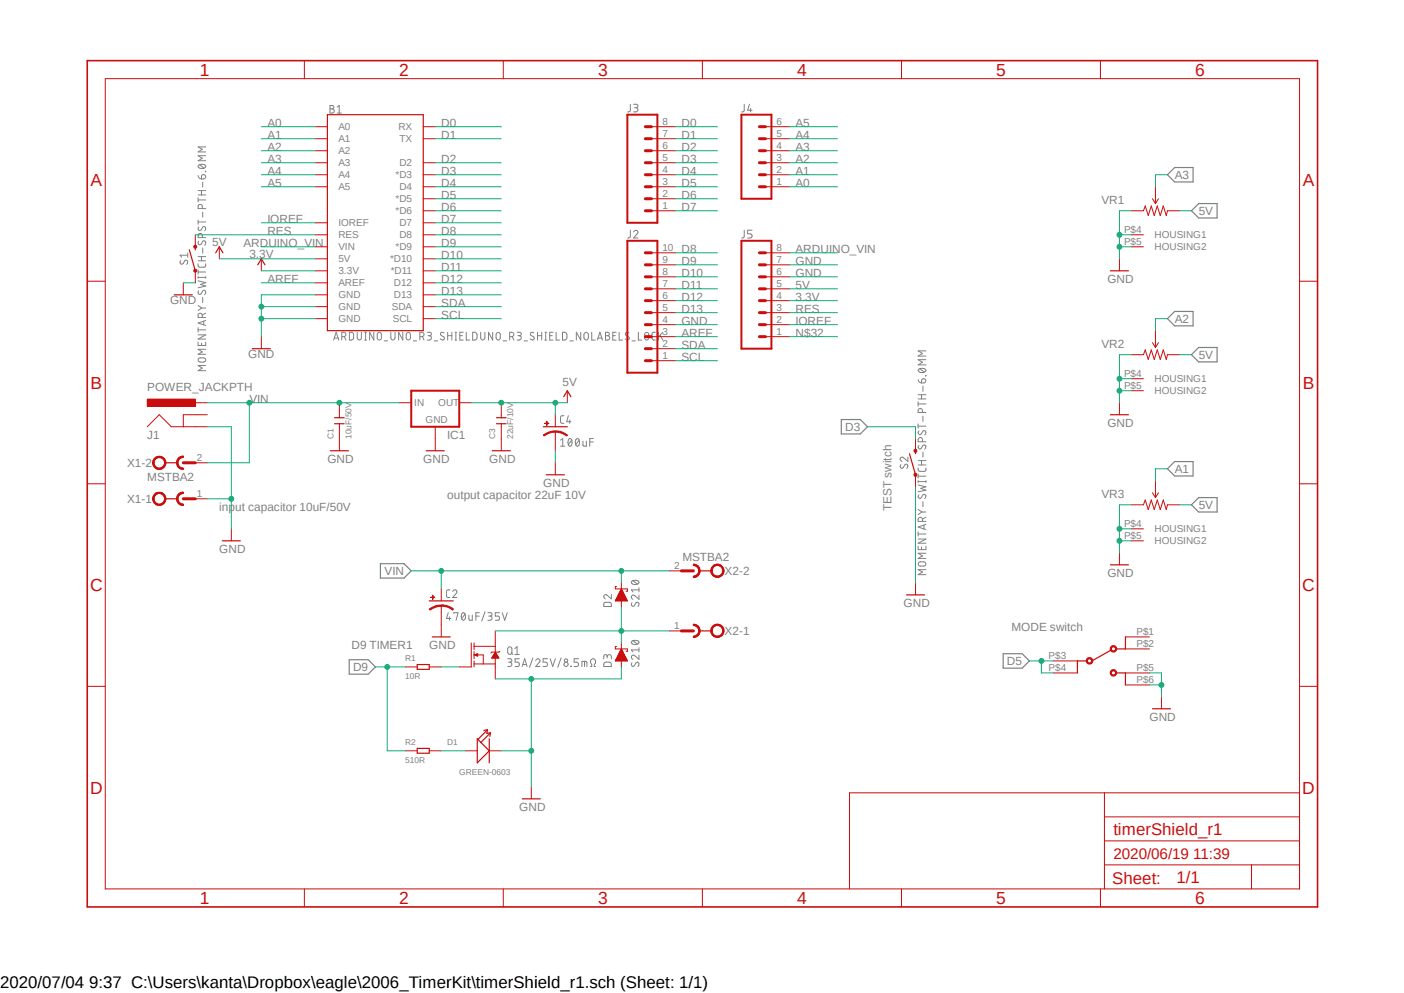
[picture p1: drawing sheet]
<svg xmlns="http://www.w3.org/2000/svg" width="297mm" height="210mm" viewBox="0 0 297 210" stroke-linecap="round" stroke-linejoin="round" font-family="sans-serif">
<path d="M17.9 12.5l261.2 179.9M279.1 12.5l-261.2 179.9" fill="none" stroke="#fff" stroke-width=".21"/>
<g fill="none" stroke="#808080" stroke-width=".21">
<path d="M41.9 37.1a.72 .72 0 0 0 .7 .7M42 35l.7-.2a.58 .58 0 0 1 .8 .6l-.8 .2a.58 .58 0 0 1-.7-.6zM42.2 34.8l.9 .8M42.8 37a.48 .48 0 0 1 .7 .2 .48 .48 0 0 1-.4 .6h-.5zM42.9 38.5v1.1M43.4 36.2l.1 .1zM43.5 32.9h-1.6l.9 .6-.9 .5h1.6M43.5 31.1h-1.6l.9 .5-.9 .5h1.6M69.8 22.3l.8 .2v.4l-.3 .1a.45 .45 0 0 1 .4 .4 .45 .45 0 0 1-.2 .5h-.7zM69.8 23h.5M71.3 23.9h.9M71.3 22.6l.5-.3v1.6"/>
<path d="M133.3 22.1v1.4l-.5 .2M134 22.1l.9 .1v.4l-.7 .2M134.5 22.8a.45 .45 0 0 1 .4 .3 .45 .45 0 0 1-.2 .5l-.7 .1M157.4 22.1v1.4l-.5 .2M158.5 22.1l-.3 1.2h.9M158.8 22.9v.8M38.2 55.1l-.1 .2a.4 .4 0 0 0 .1 .5 .4 .4 0 0 0 .6-.1l.2-.5a.37 .37 0 0 1 .4-.2 .37 .37 0 0 1 .3 .4l-.2 .5M39.7 54h-1.6l.3 .4M39.7 53.5v.9M41.9 55.8l.1 .5 .2 .2h1.1l.2-.7M41.9 41.8v.9M41.9 46.5v.9"/>
<path d="M41.9 57.1v.9M41.9 58.5v.3M41.9 59.4l1.6 .4-1.1 .4 1.1 .3-1.6 .4M41.9 58.7h1.6M41.9 57.5h1.6M41.9 55.2h1.6M41.9 54.3h1.6M41.9 46.9h1.6M41.9 42.3h1.6M41.9 41.2h1.6M41.9 40.3h1.6M42 51l-.1 .2a.39 .39 0 0 0 .2 .5 .39 .39 0 0 0 .5-.1l.2-.5a.37 .37 0 0 1 .5-.2 .37 .37 0 0 1 .2 .4l-.2 .6"/>
<path d="M42 48l-.1 .2a.39 .39 0 0 0 .2 .5 .39 .39 0 0 0 .5-.1l.2-.5a.37 .37 0 0 1 .4-.2 .37 .37 0 0 1 .3 .4l-.2 .5M42.6 40.3v.9M42.6 54.3v.9M42.8 50.2v-.6a.46 .46 0 0 0-.5-.2 .46 .46 0 0 0-.4 .4v.4h1.6M42.8 44.1v-.7a.46 .46 0 0 0-.5-.2 .46 .46 0 0 0-.4 .4v.5h1.6M42.9 44.9v1M42.9 52.5v1.1M43.5 58.5v.3M133.3 48.7v1.3a.43 .43 0 0 1-.5 .3M134 49.1a.45 .45 0 0 1 .7-.4 .45 .45 0 0 1 .1 .7l-.8 .9h1M157.4 48.7v1.3a.38 .38 0 0 1-.5 .3M159.1 48.7h-.9v.7l.7 .1 .2 .3-.2 .5h-.7"/>
<path d="M41.9 72.3v.8h1.6v-.8M41.9 69.3v.9M41.9 70.8h1.6l-1.6 .9h1.6M41.9 69.8h1.6M41.9 64.6l.8 .6M42 61.5v.6l.2 .2 .4-.2 .4-.6h.3a.55 .55 0 0 1 0 .8M42.1 75.7a1.4 1.4 0 0 1 1.4 .2v.5a1.25 1.25 0 0 1-1.5 0v-.5zM42.6 72.6v.5M42.7 65.2l-.8 .5M42.7 65.2h.8M42.8 67.1v-.6a.46 .46 0 0 0-.5-.2 .46 .46 0 0 0-.4 .4v.4h1.6M42.9 62.9v1.1"/>
<path d="M43.1 67.9v.8M43.5 77.3h-1.6l.9 .6-.9 .5h1.6M43.5 73.9h-1.6l.9 .5-.9 .5h1.6M43.5 67.8l-1.6 .5 1.6 .5M43.5 66.3l-.7 .3M70.6 71.9l.5-1.6 .6 1.6M70.7 71.5h.8M72.3 71.2h.5a.47 .47 0 0 0 .4-.5 .47 .47 0 0 0-.4-.4h-.5v1.6M72.9 71.2l.3 .7M73.9 70.3l.7 .1a1.26 1.26 0 0 1 .2 1.3l-.5 .2h-.4zM75.6 70.3v1.2a.45 .45 0 0 0 .4 .4 .45 .45 0 0 0 .5-.4v-1.2M77.1 70.3h.4"/>
<path d="M77.1 71.9h.4M77.3 70.3v1.6M79.1 70.3v1.6l-.9-1.6v1.6M79.8 70.5l.2-.1a.44 .44 0 0 1 .7 .3v.8a.45 .45 0 0 1-.4 .4 .45 .45 0 0 1-.5-.2zM81.3 72.1h.7M82.7 70.3v1.2a.44 .44 0 0 0 .7 .3l.2-.3v-1.2M85.2 70.3v1.6l-.9-1.6v1.6M86 70.5l.1-.1a.44 .44 0 0 1 .7 .3v.8a.45 .45 0 0 1-.3 .4 .45 .45 0 0 1-.5-.2zM87.4 72.1h.7M88.8 71.2h.5a.47 .47 0 0 0 .4-.5 .47 .47 0 0 0-.4-.4h-.5v1.6M89.4 71.2l.3 .7M90.4 70.3h.7a.37 .37 0 0 1 .2 .4 .37 .37 0 0 1-.4 .3h-.3"/>
<path d="M90.8 71a.47 .47 0 0 1 .5 .5 .47 .47 0 0 1-.5 .4h-.4M91.9 72.1h.7M93.9 70.4l-.6-.1a.38 .38 0 0 0 0 .7l.6 .2a.37 .37 0 0 1 .1 .4 .37 .37 0 0 1-.3 .3l-.6-.2M94.7 71h.9M94.7 70.3v1.6M95.6 70.3v1.6M96.3 70.3h.3M96.3 71.9h.3M96.4 70.3v1.6M97.3 71h.5M98 70.3h-.7v1.6h.7M98.6 70.3v1.6h.8"/>
<path d="M100 70.3l.7 .1 .2 .3v.8l-.4 .4h-.5zM101.7 70.3v1.2a.44 .44 0 0 0 .7 .3l.2-.3v-1.2M104.2 70.3v1.6l-.9-1.6v1.6M105.2 70.4a.44 .44 0 0 1 .6 .3v.8a.44 .44 0 0 1-.6 .3l-.3-.3v-.8zM106.4 72.1h.8M107.8 71.2h.5a.47 .47 0 0 0 .4-.5 .47 .47 0 0 0-.4-.4h-.5v1.6M108.4 71.2l.3 .7M109.4 70.3h.7a.37 .37 0 0 1 .2 .4 .37 .37 0 0 1-.4 .3h-.3M109.8 71a.47 .47 0 0 1 .5 .5 .47 .47 0 0 1-.5 .4h-.4M110.9 72.1h.7M112.9 70.4l-.1-.1a.38 .38 0 0 0-.6 .1 .38 .38 0 0 0 .2 .6l.5 .2a.37 .37 0 0 1 .1 .4 .37 .37 0 0 1-.3 .3l-.6-.2M113.7 71h.9"/>
<path d="M113.7 70.3v1.6M114.6 70.3v1.6M115.3 70.3h.4M115.3 71.9h.4M115.4 70.3v1.6M116.3 71h.5M117 70.3h-.7v1.6h.7M117.6 70.3v1.6h.8M119 70.3l.7 .1 .2 .3v.8l-.4 .4h-.5zM120.6 72.1h.7M122.9 70.3v1.6l-1-1.6v1.6M123.6 70.5l.2-.1a.47 .47 0 0 1 .7 .3v.8a.47 .47 0 0 1-.5 .4 .47 .47 0 0 1-.5-.4z"/>
<path d="M125.2 70.3v1.6h.7M126.4 71.9l.5-1.6 .6 1.6M126.5 71.5h.8M128.1 70.3h.6a.37 .37 0 0 1 .2 .4 .37 .37 0 0 1-.3 .3 .47 .47 0 0 1 .4 .5 .47 .47 0 0 1-.4 .4h-.5zM128.1 71h.5M129.6 71h.6M130.3 70.3h-.7v1.6h.7M131 70.3v1.6h.7M133.1 70.4l-.6-.1a.38 .38 0 0 0 0 .7l.5 .2a.37 .37 0 0 1 .1 .4 .37 .37 0 0 1-.3 .3l-.6-.2M133.7 72.1h.7M135 70.3v1.6h.8M136.6 70.4a.44 .44 0 0 1 .6 .3v.8a.45 .45 0 0 1-.3 .4 .45 .45 0 0 1-.5-.2 1.26 1.26 0 0 1 .2-1.3z"/>
<path d="M138.6 70.3h-.5l-.2 .4 .1 1 .3 .2h.3M139.3 70.3v1.6M139.7 70.9l.5 1M140.2 70.3l-.9 1M194.3 78.1l.8-.2a.56 .56 0 0 1 .7 .6l-.7 .3a.78 .78 0 0 1-.9-.4zM194.6 78l.9 .7M195.8 79.4l.1 .1zM195.9 76.1h-1.7l1 .5-1 .6h1.7M195.9 74.2h-1.7l1 .6-1 .5h1.7M118.6 93.1l.4-.3v1.6M118.6 94.4h.9M119.3 87.9l-.6 .1-.1 .3v1.1l.7 .1"/>
<path d="M120.2 87.9l-.3 1.3h.9M120.4 92.8h.2a.98 .98 0 0 1 0 1.6 1.02 1.02 0 0 1-.2-1.6zM120.5 88.8v.7M120.9 93.1l-.7 .9M122 92.8h.1a.93 .93 0 0 1 0 1.6 1.06 1.06 0 0 1-.1-1.6zM122.5 93.1l-.7 .9M123.3 93.3v.9l.3 .2h.4v-1.1M124.8 93.5h.7M125.5 92.8h-.7v1.6M190.6 98.3l-.2 .4a.37 .37 0 0 0 .3 .3 .37 .37 0 0 0 .4-.2l.4-.6h.4a.57 .57 0 0 1-.1 .9M192.1 96.7v.9l-1.1-.9a.46 .46 0 0 0-.6 .3 .46 .46 0 0 0 .4 .6M194.2 99l.1 .5 .3 .2h1.1l.2-.7"/>
<path d="M194.2 80.3a.72 .72 0 0 0 .7 .7M194.2 85v.9M194.2 89.7v.9M194.2 98.3h1.7M194.2 97.4h1.7M194.2 90.1h1.7M194.2 85.4h1.7M194.2 84.4h1.7M194.2 83.5h1.7M194.4 94.2a.39 .39 0 0 0-.1 .6 .39 .39 0 0 0 .6 0l.3-.5a.37 .37 0 0 1 .4-.2 .37 .37 0 0 1 .3 .3l-.3 .6M194.4 91.1l-.2 .5a.37 .37 0 0 0 .3 .3 .37 .37 0 0 0 .4-.2l.4-.6h.4a.57 .57 0 0 1-.1 .9M194.9 83.5v.9"/>
<path d="M194.9 97.4v.9M195 80.3a.45 .45 0 0 1 .8 0 .45 .45 0 0 1-.4 .7h-.5zM195.2 93.4v-.4a.47 .47 0 0 0-.5-.5 .47 .47 0 0 0-.5 .5v.4h1.7M195.2 87.2v-.4a.47 .47 0 0 0-.5-.4 .47 .47 0 0 0-.5 .4v.4h1.7M195.2 81.7v1.1M195.2 88v1.1M195.2 95.6v1.1M194.2 115.5v.7h1.7v-.7M194.2 100.2v.9M194.2 101.6v.4M194.2 112.5v.9M194.2 114h1.7l-1.7 .9h1.7"/>
<path d="M194.2 112.9h1.7M194.2 107.7l.8 .6M194.2 102.6l1.7 .4-1.1 .3 1.1 .4-1.7 .3M194.2 101.9h1.7M194.2 100.7h1.7M194.4 104.6l-.1 .3a.37 .37 0 0 0 .1 .5 .37 .37 0 0 0 .5-.2l.3-.5a.37 .37 0 0 1 .4-.1 .37 .37 0 0 1 .3 .3l-.3 .6M194.5 118.9a1.26 1.26 0 0 1 1.3 .1 .44 .44 0 0 1-.4 .7h-.7a.45 .45 0 0 1-.4-.3 .45 .45 0 0 1 .2-.5zM194.9 115.7v.5M195 108.3l-.8 .5M195 108.3h.9M195.2 110.3v-.4a.47 .47 0 0 0-.5-.5 .47 .47 0 0 0-.5 .5v.4h1.7M195.2 106.1v1.1"/>
<path d="M195.5 111.1v.8M195.9 117h-1.7l1 .6-1 .5h1.7M195.9 101.6v.4M195.9 110.9l-1.7 .6 1.7 .5M195.9 109.4l-.7 .4M94.8 129.6l-.4 1.2h1M95.1 130.5v.7M95.2 124.8h-.6l-.2 .3 .1 1.1 .7 .2M95.8 125.1a.45 .45 0 0 1 .6-.3 .45 .45 0 0 1 .1 .7l-.7 .9h.8M96 129.8v-.2h.9l-.4 1.6M97.8 129.6h.2a.98 .98 0 0 1 0 1.6 1.02 1.02 0 0 1-.2-1.6zM98.4 129.9l-.7 .9"/>
<path d="M99.2 130.1v.8l.2 .3h.5v-1.1M100.7 130.3h.7M101.4 129.6h-.7v1.6M102.6 129.4l-.7 2M103.2 129.6h.6a.36 .36 0 0 1 .3 .3 .36 .36 0 0 1-.3 .4h-.4M103.7 130.3h.2a.46 .46 0 0 1 .2 .5 .46 .46 0 0 1-.4 .4h-.5M105.7 129.6h-.9v.7h.7l.2 .3a.4 .4 0 0 1-.4 .6h-.5M106.3 129.6l.5 1.6 .5-1.6M107.4 139.3h.5a.36 .36 0 0 1 .4 .4 .36 .36 0 0 1-.4 .3h-.3M107.6 136.9a.44 .44 0 0 1 .7 .3v.8a.44 .44 0 0 1-.7 .3l-.2-.3v-.8zM108.1 138l.4 .4M108.9 137.2l.5-.4v1.6"/>
<path d="M108.9 138.4h1M109.9 139.3h-.9v.7h.5l.4 .4a.4 .4 0 0 1-.4 .6h-.5M112.7 139.1l-.7 2M113.3 139.7a.44 .44 0 0 1 .6-.4 .44 .44 0 0 1 .2 .7l-.8 1h1M115.8 139.3h-.9v.7h.5l.4 .4-.2 .5-.7 .1M116.4 139.3l.5 1.7 .6-1.7M118.7 139.1l-.7 2M122.4 139.3h-.9v.7h.5l.4 .4-.2 .5-.7 .1M123.7 139.9v1.1M127.8 127.6a1.25 1.25 0 0 1 1.5 0v.7h-1.6zM128.4 138.9a.45 .45 0 0 1 .4-.4 .45 .45 0 0 1 .5 .2v.7M128.4 139.1l-.1-.6h-.4l-.2 .9"/>
<path d="M129.3 125.7v1l-.9-.8a.45 .45 0 0 0-.7 .1 .45 .45 0 0 0 .4 .7M133.6 123l.8-.3a.58 .58 0 0 1 .7 .7l-.7 .2a.58 .58 0 0 1-.8-.6zM133.6 135.7l.8-.3a.58 .58 0 0 1 .7 .7l-.7 .2a.58 .58 0 0 1-.8-.6zM133.7 127.5l-.1 .1a.38 .38 0 0 0 .1 .6 .38 .38 0 0 0 .5-.1l.3-.5a.37 .37 0 0 1 .4-.2 .37 .37 0 0 1 .3 .3l-.2 .6M133.9 122.8l.9 .7M133.9 135.5l.9 .7M135.2 125.9v.8l-.9-.7a.44 .44 0 0 0-.7 .1 .44 .44 0 0 0 .3 .6M135.2 138.6v.8l-.9-.7a.44 .44 0 0 0-.7 .1 .44 .44 0 0 0 .3 .6M135.2 124.3v.9M135.2 137v.9M135.2 124.8h-1.6l.3 .4M135.2 137.5h-1.6l.3 .4"/>
<path d="M195.9 120.5h-1.7l1 .5-1 .5h1.7M107.9 140a.47 .47 0 0 1 .4 .5 .47 .47 0 0 1-.4 .5h-.5M110.4 141l.6-1.7 .5 1.7M110.6 140.5h.8M120.8 140.9l.1 .1zM123.1 141v-1.1l1 .1 .1 1M124.9 141h.3v-.5a.62 .62 0 0 1-.2-.9 .62 .62 0 0 1 .9 0 .62 .62 0 0 1-.2 .9v.5h.3M127.9 140.1h1.2l.2 .2v.7h-1.6l.1-.7zM133.7 140.2l-.1 .1a.39 .39 0 0 0 .1 .5 .39 .39 0 0 0 .4 .1l.5-.8h.4a.55 .55 0 0 1 0 .9"/>
<circle cx="119.7" cy="139.7" r=".35"/>
<circle cx="119.7" cy="140.5" r=".45"/>
</g>
<path d="M247 37l1.5-1.6h3.9v3.1h-3.9zM252.1 44.6l1.5-1.5h3.9v3h-3.9zM247 67.4l1.5-1.5h3.9v3h-3.9zM252.1 75l1.5-1.5h3.9v3h-3.9zM178 88.7h4l1.5 1.6-1.5 1.5h-4zM247 99.1l1.5-1.5h3.9v3.1h-3.9zM80.5 119.2h5l1.5 1.5-1.5 1.6h-5zM252.1 106.8l1.5-1.6h3.9v3.1h-3.9zM73.9 139.5h4l1.5 1.6-1.5 1.5h-4zM212.2 138.3h4l1.6 1.5-1.6 1.5h-4z" fill="none" stroke="#808080" stroke-width=".25"/>
<g fill="none" stroke="#c90d0c" stroke-width=".21">
<path d="M22.3 16.6h252.6v171.4h-252.6zM64.4 12.8v3.8M106.5 12.8v3.8M148.6 12.8v3.8M190.7 12.8v3.8M232.8 12.8v3.8M66.7 26.8h2.6M66.7 29.3h2.6M66.7 34.4h2.6M66.7 37h2.6M66.7 39.5h2.6M66.7 31.9h2.6"/>
<path d="M89.5 26.8h2.6M89.5 29.3h2.6M89.5 34.4h2.6M89.5 37h2.6M89.5 39.5h2.6M137.8 26.8h5.1M137.8 29.3h5.1M137.8 34.4h5.1M137.8 37h5.1M137.8 39.5h5.1M137.8 31.9h5.1M161.9 26.8h5.1"/>
<path d="M161.9 29.3h5.1M161.9 34.4h5.1M161.9 37h5.1M161.9 39.5h5.1M161.9 31.9h5.1M18.5 59.5h3.8M46.4 52.2v2.5M55.3 54.7v2.6M66.7 47.1h2.6M66.7 49.7h2.6M66.7 52.2h2.6M66.7 54.7h2.6"/>
<path d="M66.7 57.3h2.6M66.7 59.8h2.6M89.5 42h2.6M89.5 44.6h2.6M89.5 47.1h2.6M89.5 49.7h2.6M89.5 52.2h2.6M89.5 54.7h2.6M89.5 57.3h2.6M89.5 59.8h2.6M137.8 42h5.1M137.8 44.6h5.1"/>
<path d="M137.8 58.5h5.1M137.8 56h5.1M137.8 53.5h5.1M161.9 58.5h5.1M161.9 56h5.1M161.9 53.5h5.1M274.9 59.5h3.8M55.3 71.2v2.5M66.7 62.4h2.6M66.7 64.9h2.6M66.7 67.4h2.6M89.5 62.4h2.6"/>
<path d="M89.5 64.9h2.6M89.5 67.4h2.6M137.8 76.3h5.1M137.8 73.7h5.1M137.8 71.2h5.1M137.8 68.7h5.1M137.8 66.1h5.1M137.8 63.6h5.1M137.8 61.1h5.1M161.9 71.2h5.1M161.9 68.7h5.1M161.9 66.1h5.1"/>
<path d="M161.9 63.6h5.1M161.9 61.1h5.1M31.2 90.3l2.5-2.6 2.5 2.6h5.1M41.3 87.7h-2.5v2.6M18.5 102.3h3.8M274.9 102.3h3.8M18.5 145.2h3.8M274.9 145.2h3.8M233.6 167.7v20.3M233.6 177.8h41.3M233.6 172.8h41.3M274.9 167.7h-95.2v20.3"/>
<path d="M64.4 188v3.8M106.5 188v3.8M148.6 188v3.8M190.7 188v3.8M232.8 188v3.8M233.6 182.9h41.3M264.8 182.9v5.1"/>
</g>
<path d="M18.5 12.8h260.2v179h-260.2z" fill="none" stroke="#c90d0c" stroke-width=".34"/>
<path d="M69.3 24.3h20.2v45.6h-20.2zM45.6 53.5l.8-1.3 .8 1.3M54.5 56l.8-1.3 .7 1.3M53.4 73.7h3.8" fill="none" stroke="#c90d0c" stroke-width=".25"/>
<path d="M132.7 24.3h6.4v22.8h-6.4zM156.8 24.3h6.4v17.7h-6.4zM132.7 50.9h6.4v27.9h-6.4zM156.8 50.9h6.4v22.8h-6.4z" fill="none" stroke="#c90d0c" stroke-width=".42"/>
<g fill="none" stroke="#c90d0c" stroke-width=".64">
<path d="M136.5 39.5h1.3M136.5 34.4h1.3M136.5 37h1.3M136.5 31.9h1.3M136.5 29.3h1.3M136.5 26.8h1.3M160.7 39.5h1.2M160.7 34.4h1.2M160.7 37h1.2M160.7 31.9h1.2M160.7 29.3h1.2M160.7 26.8h1.2"/>
<path d="M136.5 42h1.3M136.5 44.6h1.3M136.5 58.5h1.3M136.5 56h1.3M136.5 53.5h1.3M160.7 58.5h1.2M160.7 56h1.2M160.7 53.5h1.2M136.5 71.2h1.3M136.5 73.7h1.3M136.5 76.3h1.3M136.5 66.1h1.3"/>
<path d="M136.5 68.7h1.3M136.5 63.6h1.3M136.5 61.1h1.3M160.7 71.2h1.2M160.7 66.1h1.2M160.7 68.7h1.2M160.7 63.6h1.2M160.7 61.1h1.2"/>
</g>
<path d="M31.2 84.4h10.1v1.5h-10.1z" fill-rule="evenodd" fill="#c90d0c"/>
<path d="M31.2 84.4h10.1v1.5h-10.1zM41.3 87.7h2.6M41.3 90.3h2.6M41.3 85.2h2.6M71.8 92.8v2.5M84.5 85.2h2.5M92.1 90.3v5M97.2 85.2h2.5M106 92.8v2.5M120 82.6v2.6M48.9 111.8v2.6" fill="none" stroke="#c90d0c" stroke-width=".21"/>
<path d="M87 82.6h10.2v7.7h-10.2z" fill="none" stroke="#c90d0c" stroke-width=".42"/>
<path d="M40 52.8l1.3 4.5M41.3 52.2v.6M69.9 95.3h3.8M90.2 95.3h3.8M104.1 95.3h3.8M119.3 83.9l.7-1.3 .8 1.3M47 114.4h3.8" fill="none" stroke="#c90d0c" stroke-width=".25"/>
<path d="M41.1 57h.4l.2 .3-.2 .2h-.4z" fill-rule="evenodd" fill="#c90d0c"/>
<path d="M41.1 57h.4l.2 .3-.2 .2h-.4z" fill="none" stroke="#c90d0c" stroke-width=".21"/>
<path d="M41.1 51.9h.4l.2 .3-.2 .2h-.4z" fill-rule="evenodd" fill="#c90d0c"/>
<path d="M38.8 59.8v2.6M41.1 51.9h.4l.2 .3-.2 .2h-.4zM41.3 49.7v2.5M41.3 57.3v2.5M71.8 85.2v3.1M71.8 89.6v3.2M106 85.2v3.1M106 89.6v3.2M117.5 91.3v1.5" fill="none" stroke="#c90d0c" stroke-width=".21"/>
<path d="M36.9 62.4h3.8M70.8 89.6h2M70.8 88.3h2M105 89.6h2.1M105 88.3h2.1M114.9 90.3h5.1" fill="none" stroke="#c90d0c" stroke-width=".25"/>
<path d="M117.5 91.1a3.5 3.5 0 0 1 2.6 .9l-.2 .2a4.1 4.1 0 0 0-2.4-.8z" fill-rule="evenodd" fill="#c90d0c"/>
<path d="M117.5 91.1a3.5 3.5 0 0 1 2.6 .9l-.2 .2a4.1 4.1 0 0 0-2.4-.8z" fill="none" stroke="#c90d0c" stroke-width=".21"/>
<path d="M114.9 92l.3-.2a4 4 0 0 1 2.3-.7v.3a3.9 3.9 0 0 0-2.4 .8z" fill-rule="evenodd" fill="#c90d0c"/>
<path d="M114.9 92l.3-.2a4 4 0 0 1 2.3-.7v.3a3.9 3.9 0 0 0-2.4 .8z" fill="none" stroke="#c90d0c" stroke-width=".21"/>
<path d="M115.3 89.5l.8 .1z" fill-rule="evenodd" fill="#c90d0c"/>
<path d="M115.3 89.5l.8 .1z" fill="none" stroke="#c90d0c" stroke-width=".21"/>
<path d="M115.7 89.1v.9z" fill-rule="evenodd" fill="#c90d0c"/>
<g fill="none" stroke="#c90d0c" stroke-width=".21">
<path d="M244.4 39.5v3.6M239.4 44.6h2.5l.4-1 .6 2 .6-2 .7 2 .6-2 .6 2 .7-2 .6 2 .3-1h2.5M239.4 49.7h2.5M239.4 52.2h2.5M243.8 42l.6 1.1M245.1 42l-.7 1.1M115.7 89.1v.9zM117.5 87.7v2.6M117.5 92.8v2.5M99.7 136v5.1h-2.5M100.3 136v1.4M100.3 137.8v1.5"/>
<path d="M100.3 139.8v1.3M100.3 138.5h1.9v1.9M100.3 136.7h4.5M100.3 138.5l.7-.2v.5zM100.5 138.4h.5M100.6 138.6h.4M100.8 138.3h.2M100.8 138.7h.2M104.1 139.1h1.4M104.1 139h1.4M104.2 138.9h1.2M104.2 138.9h1.1"/>
<path d="M104.3 138.8h1M104.4 138.7h.8M104.4 138.6h.8M104.4 138.5h.7M104.5 138.4h.6M104.6 138.3h.4M104.6 138.1h.3M104.7 138h.2M104.8 133.4v4.5M104.8 139.2v4.4M104.8 137.9l.7 1.3h-1.5zM104.8 138h.1"/>
<path d="M105.7 137.8l-.2 .1h-1.5l-.2 .2M130.2 127h2.5M130.2 139.7h2.5M130.3 126.9h2.3M130.3 139.6h2.3M130.3 139.5h2.3M130.3 126.8h2.3M130.3 139.4h2.2M130.4 126.7h2.1M130.4 136.7h-.2v.5h2.5v.6h-.2M130.4 124h-.2v.5h2.5v.6h-.2M130.4 126.6h2.1"/>
<path d="M130.4 139.3h2.1M130.5 126.5h2M130.5 139.2h2M130.5 139.1h1.9M130.5 126.4h1.9M130.6 139h1.8M130.6 126.3h1.7M130.6 138.9h1.7M130.6 126.2h1.7M130.6 138.9h1.6M130.6 126.2h1.6M130.7 138.8h1.5"/>
<path d="M130.7 126.1h1.5M130.7 138.7h1.5M130.7 126h1.5M130.8 138.6h1.3M130.8 125.9h1.3M130.8 138.5h1.3M130.8 125.8h1.3M130.9 138.4h1.1M130.9 125.7h1.1M130.9 138.3h1.1M130.9 125.6h1.1M130.9 125.5h1.1"/>
<path d="M131 138.1h.9M131 125.4h.9M131 138h.9M131 125.3h.9M131.1 138h.7M131.1 125.3h.7M131.1 125.2h.7M131.1 137.9h.7M131.1 125.1h.6M131.1 137.8h.6M131.2 137.7h.5M131.2 125h.5"/>
<path d="M131.2 137.6h.5M131.3 124.9h.4M131.3 124.8h.3M131.3 137.5h.3M131.4 124.8h.2M131.4 137.5h.2M131.4 124.7h.1M131.4 137.4h.1M131.4 123.3v1.2M131.4 127.1v1.3M131.4 136v1.2M131.4 139.8v1.3"/>
<path d="M131.4 124.5l1.3 2.6h-2.5zM131.4 124.5l.1 .1M131.4 137.2l1.3 2.6h-2.5zM131.4 137.3h.1M85.7 141.1h2.6M85.7 158.8h2.6M90.8 141.1h2.5M90.8 158.8h2.5M98.4 158.8h2.6M100.3 140.4h4.5M103.5 158.8h2.5"/>
</g>
<path d="M88.3 140.5h2.5v1.1h-2.5zM88.3 158.3h2.5v1h-2.5zM101 156.3l2.5 2.5-2.5 2.5zM103.1 154.3l-2 2.1M103.1 154.3l-.7 .2M103.1 154.3l-.1 .8 .8-.1M103.5 156.3v5M103.8 155l-2.1 2M103.8 155l-.2 .7" fill="none" stroke="#c90d0c" stroke-width=".25"/>
<path d="M37.4 105.5h.2a1.12 1.12 0 0 0 1.2 1.1v.3a1.31 1.31 0 0 1-1.4-1.4z" fill-rule="evenodd" fill="#c90d0c"/>
<path d="M37.4 105.5h.2a1.12 1.12 0 0 0 1.2 1.1v.3a1.31 1.31 0 0 1-1.4-1.4z" fill="none" stroke="#c90d0c" stroke-width=".21"/>
<path d="M37.8 104.5l.8-.4h.2v.3a1.12 1.12 0 0 0-1.2 1.1h-.2v-.2z" fill-rule="evenodd" fill="#c90d0c"/>
<path d="M37.8 104.5l.8-.4h.2v.3a1.12 1.12 0 0 0-1.2 1.1h-.2v-.2z" fill="none" stroke="#c90d0c" stroke-width=".21"/>
<path d="M35 105.5h2.5" fill="none" stroke="#c90d0c" stroke-width=".25"/>
<path d="M37.8 104.5l.8-.4h.2v.3a1.14 1.14 0 0 0-1.2 1.1 1.14 1.14 0 0 0 1.2 1.1v.3a1.41 1.41 0 0 1-1.3-.9 1.41 1.41 0 0 1 .3-1.5z" fill-rule="evenodd" fill="#c90d0c"/>
<path d="M37.8 104.5l.8-.4h.2v.3a1.14 1.14 0 0 0-1.2 1.1 1.14 1.14 0 0 0 1.2 1.1v.3a1.41 1.41 0 0 1-1.3-.9 1.41 1.41 0 0 1 .3-1.5z" fill="none" stroke="#c90d0c" stroke-width=".21"/>
<path d="M38.8 105.5h2.5" fill="none" stroke="#c90d0c" stroke-width=".64"/>
<path d="M32.6 104.6a1.39 1.39 0 0 1 2.3 .2 1.39 1.39 0 0 1-.8 2.1 1.39 1.39 0 0 1-1.8-1.4h.3a1.13 1.13 0 0 1 1.5-1.1 1.13 1.13 0 0 1 .4 1.8 1.13 1.13 0 0 1-1.9-.3v-.4h-.3z" fill-rule="evenodd" fill="#c90d0c"/>
<path d="M32.6 104.6a1.39 1.39 0 0 1 2.3 .2 1.39 1.39 0 0 1-.8 2.1 1.39 1.39 0 0 1-1.8-1.4h.3a1.13 1.13 0 0 1 1.5-1.1 1.13 1.13 0 0 1 .4 1.8 1.13 1.13 0 0 1-1.9-.3v-.4h-.3z" fill="none" stroke="#c90d0c" stroke-width=".21"/>
<path d="M32.6 104.6a1.39 1.39 0 0 1 2.3 .2 1.39 1.39 0 0 1-.8 2.1 1.39 1.39 0 0 1-1.8-1.4h.3a1.13 1.13 0 0 1 1.5-1.1 1.13 1.13 0 0 1 .4 1.8 1.13 1.13 0 0 1-1.9-.3v-.4h-.3z" fill-rule="evenodd" fill="#c90d0c"/>
<path d="M32.6 104.6a1.39 1.39 0 0 1 2.3 .2 1.39 1.39 0 0 1-.8 2.1 1.39 1.39 0 0 1-1.8-1.4h.3a1.13 1.13 0 0 1 1.5-1.1 1.13 1.13 0 0 1 .4 1.8 1.13 1.13 0 0 1-1.9-.3v-.4h-.3zM41.3 105.5h2.6" fill="none" stroke="#c90d0c" stroke-width=".21"/>
<path d="M37.4 97.9h.2a1.12 1.12 0 0 0 1.2 1.1v.3a1.31 1.31 0 0 1-1.4-1.4z" fill-rule="evenodd" fill="#c90d0c"/>
<path d="M37.4 97.9h.2a1.12 1.12 0 0 0 1.2 1.1v.3a1.31 1.31 0 0 1-1.4-1.4z" fill="none" stroke="#c90d0c" stroke-width=".21"/>
<path d="M37.8 96.9l.8-.4h.2v.2a1.12 1.12 0 0 0-1.2 1.2h-.2v-.2z" fill-rule="evenodd" fill="#c90d0c"/>
<path d="M37.8 96.9l.8-.4h.2v.2a1.12 1.12 0 0 0-1.2 1.2h-.2v-.2z" fill="none" stroke="#c90d0c" stroke-width=".21"/>
<path d="M35 97.9h2.5" fill="none" stroke="#c90d0c" stroke-width=".25"/>
<path d="M37.8 96.9l.8-.4h.2v.2a1.14 1.14 0 0 0-1.2 1.2 1.14 1.14 0 0 0 1.2 1.1v.3a1.41 1.41 0 0 1-1.3-.9 1.41 1.41 0 0 1 .3-1.5z" fill-rule="evenodd" fill="#c90d0c"/>
<path d="M37.8 96.9l.8-.4h.2v.2a1.14 1.14 0 0 0-1.2 1.2 1.14 1.14 0 0 0 1.2 1.1v.3a1.41 1.41 0 0 1-1.3-.9 1.41 1.41 0 0 1 .3-1.5z" fill="none" stroke="#c90d0c" stroke-width=".21"/>
<path d="M38.8 97.9h2.5" fill="none" stroke="#c90d0c" stroke-width=".64"/>
<path d="M32.6 97a1.39 1.39 0 0 1 2.3 .1 1.39 1.39 0 0 1-.8 2.1 1.39 1.39 0 0 1-1.8-1.3h.3a1.13 1.13 0 0 1 1.5-1.1 1.13 1.13 0 0 1 .4 1.8 1.13 1.13 0 0 1-1.9-.3v-.4h-.3z" fill-rule="evenodd" fill="#c90d0c"/>
<path d="M32.6 97a1.39 1.39 0 0 1 2.3 .1 1.39 1.39 0 0 1-.8 2.1 1.39 1.39 0 0 1-1.8-1.3h.3a1.13 1.13 0 0 1 1.5-1.1 1.13 1.13 0 0 1 .4 1.8 1.13 1.13 0 0 1-1.9-.3v-.4h-.3z" fill="none" stroke="#c90d0c" stroke-width=".21"/>
<path d="M32.6 97a1.39 1.39 0 0 1 2.3 .1 1.39 1.39 0 0 1-.8 2.1 1.39 1.39 0 0 1-1.8-1.3h.3a1.13 1.13 0 0 1 1.5-1.1 1.13 1.13 0 0 1 .4 1.8 1.13 1.13 0 0 1-1.9-.3v-.4h-.3z" fill-rule="evenodd" fill="#c90d0c"/>
<path d="M32.6 97a1.39 1.39 0 0 1 2.3 .1 1.39 1.39 0 0 1-.8 2.1 1.39 1.39 0 0 1-1.8-1.3h.3a1.13 1.13 0 0 1 1.5-1.1 1.13 1.13 0 0 1 .4 1.8 1.13 1.13 0 0 1-1.9-.3v-.4h-.3zM41.3 97.9h2.6" fill="none" stroke="#c90d0c" stroke-width=".21"/>
<path d="M146.7 132a1.31 1.31 0 0 1 1.4 1.4h-.3a1.12 1.12 0 0 0-1.1-1.1z" fill-rule="evenodd" fill="#c90d0c"/>
<path d="M146.7 132a1.31 1.31 0 0 1 1.4 1.4h-.3a1.12 1.12 0 0 0-1.1-1.1z" fill="none" stroke="#c90d0c" stroke-width=".21"/>
<path d="M146.7 134.6a1.12 1.12 0 0 0 1.1-1.2h.3a1.37 1.37 0 0 1-1.4 1.4z" fill-rule="evenodd" fill="#c90d0c"/>
<path d="M146.7 134.6a1.12 1.12 0 0 0 1.1-1.2h.3a1.37 1.37 0 0 1-1.4 1.4z" fill="none" stroke="#c90d0c" stroke-width=".21"/>
<path d="M148 133.4h2.5" fill="none" stroke="#c90d0c" stroke-width=".25"/>
<path d="M146.7 132a1.4 1.4 0 0 1 1.4 1.4 1.4 1.4 0 0 1-1.4 1.4v-.2a1.14 1.14 0 0 0 1.1-1.2 1.14 1.14 0 0 0-1.1-1.1z" fill-rule="evenodd" fill="#c90d0c"/>
<path d="M146.7 132a1.4 1.4 0 0 1 1.4 1.4 1.4 1.4 0 0 1-1.4 1.4v-.2a1.14 1.14 0 0 0 1.1-1.2 1.14 1.14 0 0 0-1.1-1.1z" fill="none" stroke="#c90d0c" stroke-width=".21"/>
<path d="M144.1 133.4h2.6" fill="none" stroke="#c90d0c" stroke-width=".64"/>
<path d="M150.7 132.5a1.4 1.4 0 0 1 2.2 .2 1.4 1.4 0 0 1-.7 2.1 1.4 1.4 0 0 1-1.8-1.4h.2a1.13 1.13 0 0 1 1.6-1.1 1.13 1.13 0 0 1 .4 1.9 1.13 1.13 0 0 1-1.9-.4l-.1-.4h-.2z" fill-rule="evenodd" fill="#c90d0c"/>
<path d="M150.7 132.5a1.4 1.4 0 0 1 2.2 .2 1.4 1.4 0 0 1-.7 2.1 1.4 1.4 0 0 1-1.8-1.4h.2a1.13 1.13 0 0 1 1.6-1.1 1.13 1.13 0 0 1 .4 1.9 1.13 1.13 0 0 1-1.9-.4l-.1-.4h-.2z" fill="none" stroke="#c90d0c" stroke-width=".21"/>
<path d="M150.7 132.5a1.4 1.4 0 0 1 2.2 .2 1.4 1.4 0 0 1-.7 2.1 1.4 1.4 0 0 1-1.8-1.4h.2a1.13 1.13 0 0 1 1.6-1.1 1.13 1.13 0 0 1 .4 1.9 1.13 1.13 0 0 1-1.9-.4l-.1-.4h-.2z" fill-rule="evenodd" fill="#c90d0c"/>
<path d="M141.6 133.4h2.5M150.7 132.5a1.4 1.4 0 0 1 2.2 .2 1.4 1.4 0 0 1-.7 2.1 1.4 1.4 0 0 1-1.8-1.4h.2a1.13 1.13 0 0 1 1.6-1.1 1.13 1.13 0 0 1 .4 1.9 1.13 1.13 0 0 1-1.9-.4l-.1-.4h-.2z" fill="none" stroke="#c90d0c" stroke-width=".21"/>
<path d="M146.7 119.3a1.31 1.31 0 0 1 1.4 1.4h-.3a1.12 1.12 0 0 0-1.1-1.1z" fill-rule="evenodd" fill="#c90d0c"/>
<path d="M146.7 119.3a1.31 1.31 0 0 1 1.4 1.4h-.3a1.12 1.12 0 0 0-1.1-1.1z" fill="none" stroke="#c90d0c" stroke-width=".21"/>
<path d="M146.7 121.9a1.12 1.12 0 0 0 1.1-1.2h.3a1.37 1.37 0 0 1-1.4 1.4z" fill-rule="evenodd" fill="#c90d0c"/>
<path d="M146.7 121.9a1.12 1.12 0 0 0 1.1-1.2h.3a1.37 1.37 0 0 1-1.4 1.4z" fill="none" stroke="#c90d0c" stroke-width=".21"/>
<path d="M148 120.7h2.5" fill="none" stroke="#c90d0c" stroke-width=".25"/>
<path d="M146.7 119.3a1.4 1.4 0 0 1 1.4 1.4 1.4 1.4 0 0 1-1.4 1.4v-.2a1.14 1.14 0 0 0 1.1-1.2 1.14 1.14 0 0 0-1.1-1.1z" fill-rule="evenodd" fill="#c90d0c"/>
<path d="M146.7 119.3a1.4 1.4 0 0 1 1.4 1.4 1.4 1.4 0 0 1-1.4 1.4v-.2a1.14 1.14 0 0 0 1.1-1.2 1.14 1.14 0 0 0-1.1-1.1z" fill="none" stroke="#c90d0c" stroke-width=".21"/>
<path d="M144.1 120.7h2.6" fill="none" stroke="#c90d0c" stroke-width=".64"/>
<path d="M150.7 119.8a1.39 1.39 0 0 1 2.2 .2 1.39 1.39 0 0 1-.8 2.1 1.39 1.39 0 0 1-1.7-1.4h.2a1.13 1.13 0 0 1 1.5-1.1 1.13 1.13 0 0 1 .5 1.9 1.13 1.13 0 0 1-1.9-.4l-.1-.4h-.2z" fill-rule="evenodd" fill="#c90d0c"/>
<path d="M150.7 119.8a1.39 1.39 0 0 1 2.2 .2 1.39 1.39 0 0 1-.8 2.1 1.39 1.39 0 0 1-1.7-1.4h.2a1.13 1.13 0 0 1 1.5-1.1 1.13 1.13 0 0 1 .5 1.9 1.13 1.13 0 0 1-1.9-.4l-.1-.4h-.2z" fill="none" stroke="#c90d0c" stroke-width=".21"/>
<path d="M150.7 119.8a1.39 1.39 0 0 1 2.2 .2 1.39 1.39 0 0 1-.8 2.1 1.39 1.39 0 0 1-1.7-1.4h.2a1.13 1.13 0 0 1 1.5-1.1 1.13 1.13 0 0 1 .5 1.9 1.13 1.13 0 0 1-1.9-.4l-.1-.4h-.2z" fill-rule="evenodd" fill="#c90d0c"/>
<path d="M117.5 97.9v2.5M150.7 119.8a1.39 1.39 0 0 1 2.2 .2 1.39 1.39 0 0 1-.8 2.1 1.39 1.39 0 0 1-1.7-1.4h.2a1.13 1.13 0 0 1 1.5-1.1 1.13 1.13 0 0 1 .5 1.9 1.13 1.13 0 0 1-1.9-.4l-.1-.4h-.2zM93.3 128.1v1.5M141.6 120.7h2.5M112.4 166.4v2.6" fill="none" stroke="#c90d0c" stroke-width=".21"/>
<path d="M115.6 100.4h3.8M90.8 127.1h5.1M110.5 169h3.8" fill="none" stroke="#c90d0c" stroke-width=".25"/>
<path d="M93.3 127.9a4 4 0 0 1 2.6 .9l-.1 .2a3.6 3.6 0 0 0-2.5-.8z" fill-rule="evenodd" fill="#c90d0c"/>
<path d="M93.3 127.9a4 4 0 0 1 2.6 .9l-.1 .2a3.6 3.6 0 0 0-2.5-.8z" fill="none" stroke="#c90d0c" stroke-width=".21"/>
<path d="M90.8 128.8l.3-.2a3.5 3.5 0 0 1 2.2-.6v.2a4.1 4.1 0 0 0-2.3 .8z" fill-rule="evenodd" fill="#c90d0c"/>
<path d="M90.8 128.8l.3-.2a3.5 3.5 0 0 1 2.2-.6v.2a4.1 4.1 0 0 0-2.3 .8z" fill="none" stroke="#c90d0c" stroke-width=".21"/>
<path d="M91.1 126.3l.9 .1z" fill-rule="evenodd" fill="#c90d0c"/>
<path d="M91.1 126.3l.9 .1z" fill="none" stroke="#c90d0c" stroke-width=".21"/>
<path d="M91.5 125.9l.1 .8z" fill-rule="evenodd" fill="#c90d0c"/>
<g fill="none" stroke="#c90d0c" stroke-width=".21">
<path d="M236.8 54.7v2.6M239.4 75h2.5l.4-1 .6 2 .6-2 .7 2 .6-2 .6 2 .7-2 .6 2 .3-1h2.5M243.8 72.5l.6 1M244.4 69.9v3.6M245.1 72.5l-.7 1M236.8 85.2v2.5M239.4 80.1h2.5M239.4 82.6h2.5M236.8 116.9v2.6M239.4 106.8h2.5l.4-1.1 .6 2.1 .6-2.1 .7 2.1 .6-2.1 .6 2.1 .7-2.1 .6 2.1 .3-1h2.5M239.4 111.8h2.5M239.4 114.4h2.5"/>
<path d="M243.8 104.2l.6 1M244.4 101.7v3.5M245.1 104.2l-.7 1M91.5 125.9l.1 .8zM93.3 124.5v2.6M93.3 129.6v5.1M222.8 139.8h5.1M238.1 134.7h5.1M238.1 137.2h5.1M222.8 142.3h5.1M238.1 142.3h5.1M238.1 144.9h5.1"/>
</g>
<path d="M234.9 57.3h3.8M234.9 87.7h3.8M234.9 119.5h3.8M91.4 134.7h3.8" fill="none" stroke="#c90d0c" stroke-width=".25"/>
<path d="M230.1 139.1a.71 .71 0 0 1 1.1 .4 .71 .71 0 0 1-.6 .9 .71 .71 0 0 1-.8-.6h.2a.44 .44 0 0 1 .3-.4 .44 .44 0 0 1 .5 .1 .45 .45 0 0 1 0 .6 .45 .45 0 0 1-.5 .1l-.3-.4h-.2z" fill-rule="evenodd" fill="#c90d0c"/>
<path d="M230.1 139.1a.71 .71 0 0 1 1.1 .4 .71 .71 0 0 1-.6 .9 .71 .71 0 0 1-.8-.6h.2a.44 .44 0 0 1 .3-.4 .44 .44 0 0 1 .5 .1 .45 .45 0 0 1 0 .6 .45 .45 0 0 1-.5 .1l-.3-.4h-.2z" fill="none" stroke="#c90d0c" stroke-width=".21"/>
<path d="M235.2 136.6a.69 .69 0 0 1 1 .4 .69 .69 0 0 1-.5 .9 .69 .69 0 0 1-.8-.7h.2a.44 .44 0 0 1 .3-.4 .44 .44 0 0 1 .5 .2 .45 .45 0 0 1-.1 .6 .45 .45 0 0 1-.6-.1l-.1-.3h-.2z" fill-rule="evenodd" fill="#c90d0c"/>
<path d="M235.2 136.6a.69 .69 0 0 1 1 .4 .69 .69 0 0 1-.5 .9 .69 .69 0 0 1-.8-.7h.2a.44 .44 0 0 1 .3-.4 .44 .44 0 0 1 .5 .2 .45 .45 0 0 1-.1 .6 .45 .45 0 0 1-.6-.1l-.1-.3h-.2z" fill="none" stroke="#c90d0c" stroke-width=".21"/>
<path d="M235.2 141.7a.69 .69 0 0 1 1 .3 .69 .69 0 0 1-.5 1 .69 .69 0 0 1-.8-.7h.2a.44 .44 0 0 1 .3-.4 .44 .44 0 0 1 .5 .2 .45 .45 0 0 1-.1 .6 .45 .45 0 0 1-.6-.2l-.1-.2h-.2z" fill-rule="evenodd" fill="#c90d0c"/>
<path d="M235.2 141.7a.69 .69 0 0 1 1 .3 .69 .69 0 0 1-.5 1 .69 .69 0 0 1-.8-.7h.2a.44 .44 0 0 1 .3-.4 .44 .44 0 0 1 .5 .2 .45 .45 0 0 1-.1 .6 .45 .45 0 0 1-.6-.2l-.1-.2h-.2zM245.7 147.4v2.5" fill="none" stroke="#c90d0c" stroke-width=".21"/>
<path d="M192.4 96l1.3 4.4M193.7 95.3v.7M229.7 139.8h-1.8v2.5M235 137.5l-4 2.3M238.1 134.7v2.5h-1.8M236.3 142.3h1.8v2.6M243.8 149.9h3.8" fill="none" stroke="#c90d0c" stroke-width=".25"/>
<path d="M193.4 100.2l.3-.1 .2 .1v.5h-.5z" fill-rule="evenodd" fill="#c90d0c"/>
<path d="M193.4 100.2l.3-.1 .2 .1v.5h-.5z" fill="none" stroke="#c90d0c" stroke-width=".21"/>
<path d="M193.4 95.1l.3-.1 .2 .1v.5h-.5z" fill-rule="evenodd" fill="#c90d0c"/>
<path d="M193.4 95.1l.3-.1 .2 .1v.5h-.5zM193.7 92.8v2.5M193.7 100.4v2.6M193.7 123.3v2.5" fill="none" stroke="#c90d0c" stroke-width=".21"/>
<path d="M191.8 125.8h3.8" fill="none" stroke="#c90d0c" stroke-width=".25"/>
<g fill="none" stroke="#0dab76" stroke-width=".21">
<path d="M92.1 26.8h13.9M92.1 29.3h13.9M92.1 34.4h13.9M92.1 37h13.9M92.1 39.5h13.9M142.9 26.8h8.9M142.9 29.3h8.9M142.9 34.4h8.9M142.9 31.9h8.9M142.9 37h8.9M142.9 39.5h8.9M92.1 42h13.9"/>
<path d="M183.5 90.3h10.2v2.5M217.8 139.8h5M220.3 139.8v2.5h2.5"/>
</g>
<circle cx="220.3" cy="139.8" r=".51" fill="#0dab76"/>
<g fill="none" stroke="#0dab76" stroke-width=".21">
<path d="M92.1 44.6h13.9M92.1 47.1h13.9M92.1 49.7h13.9M92.1 52.2h13.9M142.9 44.6h8.9M142.9 42h8.9M142.9 53.5h8.9M142.9 56h8.9M79.4 141.1h6.3M81.9 141.1v17.7h3.8"/>
<circle cx="220.3" cy="139.8" r=".51"/>
</g>
<circle cx="81.9" cy="141.1" r=".51" fill="#0dab76"/>
<g fill="none" stroke="#0dab76" stroke-width=".21">
<path d="M55.3 26.8h11.4M55.3 39.5h11.4M55.3 29.3h11.4M55.3 37h11.4M55.3 31.9h11.4M55.3 34.4h11.4M167 26.8h10.2M167 39.5h10.2M167 29.3h10.2M167 37h10.2M167 31.9h10.2M167 34.4h10.2"/>
<path d="M247 37h-2.6v2.5M41.3 49.7h25.4M55.3 47.1h11.4M92.1 54.7h13.9M92.1 57.3h13.9M92.1 59.8h13.9M142.9 58.5h8.9M92.1 62.4h13.9M92.1 64.9h13.9M92.1 67.4h13.9M142.9 61.1h8.9M142.9 63.6h8.9"/>
<path d="M142.9 66.1h8.9M142.9 73.7h8.9M142.9 76.3h8.9M167 66.1h10.2M167 68.7h10.2M247 67.4h-2.6v2.5M43.9 85.2h40.6M52.7 85.2v12.7h-8.8M247 99.1h-2.6v2.6"/>
<circle cx="81.9" cy="141.1" r=".51"/>
</g>
<circle cx="52.7" cy="85.2" r=".51" fill="#0dab76"/>
<circle cx="52.7" cy="85.2" r=".51" fill="none" stroke="#0dab76" stroke-width=".21"/>
<circle cx="71.8" cy="85.2" r=".51" fill="#0dab76"/>
<g fill="none" stroke="#0dab76" stroke-width=".21">
<path d="M93.3 120.7h48.3M131.4 120.7v2.6"/>
<circle cx="71.8" cy="85.2" r=".51"/>
</g>
<circle cx="131.4" cy="120.7" r=".51" fill="#0dab76"/>
<g fill="none" stroke="#0dab76" stroke-width=".21">
<path d="M87 120.7h6.3v3.8"/>
<circle cx="131.4" cy="120.7" r=".51"/>
</g>
<circle cx="93.3" cy="120.7" r=".51" fill="#0dab76"/>
<g fill="none" stroke="#0dab76" stroke-width=".21">
<path d="M55.3 59.8h11.4M55.3 67.4h11.4M66.7 64.9h-11.4v6.3M142.9 71.2h8.9"/>
<circle cx="93.3" cy="120.7" r=".51"/>
</g>
<circle cx="55.3" cy="67.4" r=".51" fill="#0dab76"/>
<g fill="none" stroke="#0dab76" stroke-width=".21">
<path d="M66.7 62.4h-11.4v2.5"/>
<circle cx="55.3" cy="67.4" r=".51"/>
</g>
<circle cx="55.3" cy="64.9" r=".51" fill="#0dab76"/>
<g fill="none" stroke="#0dab76" stroke-width=".21">
<path d="M167 56h10.2M167 58.5h10.2M142.9 68.7h8.9M43.9 90.3h5v21.5M43.9 105.5h5"/>
<circle cx="55.3" cy="64.9" r=".51"/>
</g>
<circle cx="48.9" cy="105.5" r=".51" fill="#0dab76"/>
<g fill="none" stroke="#0dab76" stroke-width=".21">
<path d="M38.8 59.8h2.5M104.8 143.6h7.6v22.8M106 158.8h6.4"/>
<circle cx="48.9" cy="105.5" r=".51"/>
</g>
<circle cx="112.4" cy="158.8" r=".51" fill="#0dab76"/>
<g fill="none" stroke="#0dab76" stroke-width=".21">
<path d="M131.4 141.1v2.5h-19"/>
<circle cx="112.4" cy="158.8" r=".51"/>
</g>
<circle cx="112.4" cy="143.6" r=".51" fill="#0dab76"/>
<g fill="none" stroke="#0dab76" stroke-width=".21">
<path d="M236.8 52.2h2.6M239.4 44.6h-2.6v10.1M117.5 95.3v2.6"/>
<circle cx="112.4" cy="143.6" r=".51"/>
</g>
<circle cx="236.8" cy="52.2" r=".51" fill="#0dab76"/>
<g fill="none" stroke="#0dab76" stroke-width=".21">
<path d="M236.8 49.7h2.6"/>
<circle cx="236.8" cy="52.2" r=".51"/>
</g>
<circle cx="236.8" cy="49.7" r=".51" fill="#0dab76"/>
<g fill="none" stroke="#0dab76" stroke-width=".21">
<path d="M239.4 75h-2.6v10.2M236.8 82.6h2.6"/>
<circle cx="236.8" cy="49.7" r=".51"/>
</g>
<circle cx="236.8" cy="82.6" r=".51" fill="#0dab76"/>
<g fill="none" stroke="#0dab76" stroke-width=".21">
<path d="M236.8 80.1h2.6"/>
<circle cx="236.8" cy="82.6" r=".51"/>
</g>
<circle cx="236.8" cy="80.1" r=".51" fill="#0dab76"/>
<g fill="none" stroke="#0dab76" stroke-width=".21">
<path d="M236.8 114.4h2.6M239.4 106.8h-2.6v10.1"/>
<circle cx="236.8" cy="80.1" r=".51"/>
</g>
<circle cx="236.8" cy="114.4" r=".51" fill="#0dab76"/>
<g fill="none" stroke="#0dab76" stroke-width=".21">
<path d="M236.8 111.8h2.6"/>
<circle cx="236.8" cy="114.4" r=".51"/>
</g>
<circle cx="236.8" cy="111.8" r=".51" fill="#0dab76"/>
<g fill="none" stroke="#0dab76" stroke-width=".21">
<path d="M243.2 142.3h2.5v5.1M243.2 144.9h2.5"/>
<circle cx="236.8" cy="111.8" r=".51"/>
</g>
<circle cx="245.7" cy="144.9" r=".51" fill="#0dab76"/>
<g fill="none" stroke="#0dab76" stroke-width=".21">
<path d="M46.4 54.7h20.3M167 61.1h10.2M99.7 85.2h17.8M193.7 103v20.3"/>
<circle cx="245.7" cy="144.9" r=".51"/>
</g>
<circle cx="106" cy="85.2" r=".51" fill="#0dab76"/>
<g fill="none" stroke="#0dab76" stroke-width=".21">
<path d="M120 85.2h-2.5v2.5"/>
<circle cx="106" cy="85.2" r=".51"/>
</g>
<circle cx="117.5" cy="85.2" r=".51" fill="#0dab76"/>
<g fill="none" stroke="#0dab76" stroke-width=".21">
<path d="M55.3 57.3h11.4M55.3 52.2h11.4M167 53.5h10.2M249.5 44.6h2.6M167 63.6h10.2M167 71.2h10.2M249.5 75h2.6M249.5 106.8h2.6M104.8 133.4h26.6M131.4 128.4v7.6M93.3 141.1h3.9M93.3 158.8h5.1"/>
<circle cx="117.5" cy="85.2" r=".51"/>
</g>
<circle cx="131.4" cy="133.4" r=".51" fill="#0dab76"/>
<g fill="none" stroke="#0dab76" stroke-width=".21">
<path d="M131.4 133.4h10.2"/>
<circle cx="131.4" cy="133.4" r=".51"/>
</g>
<g font-size="3.7" fill="#c90d0c">
<text x="42.3" y="16">1</text>
<text x="84.4" y="16">2</text>
<text x="126.5" y="16">3</text>
<text x="168.6" y="16">4</text>
<text x="210.7" y="16">5</text>
<text x="252.9" y="16">6</text>
<text x="19.1" y="39.4">A</text>
<text x="275.6" y="39.4">A</text>
<text x="19.1" y="82.2">B</text>
<text x="275.6" y="82.2">B</text>
<text x="19" y="125.1">C</text>
<text x="275.5" y="125.1">C</text>
<text x="19" y="167.9">D</text>
<text x="275.5" y="167.9">D</text>
<text x="42.3" y="191.2">1</text>
<text x="84.4" y="191.2">2</text>
<text x="126.5" y="191.2">3</text>
<text x="168.6" y="191.2">4</text>
<text x="210.7" y="191.2">5</text>
<text x="252.9" y="191.2">6</text>
</g>
<g font-size="3.6" fill="#c90d0c">
<text x="235.5" y="176.6">timerShield_r1</text>
<text x="235.3" y="186.9">Sheet:</text>
<text x="248.9" y="186.7">1/1</text>
</g>
<text font-size="3.6" x="0" y="208.9">2020/07/04 9:37 C:\Users\kanta\Dropbox\eagle\2006_TimerKit\timerShield_r1.sch (Sheet: 1/1)</text>
<text font-size="3.2" fill="#c90d0c" x="235.5" y="181.7">2020/06/19 11:39</text>
<g font-size="2.5" fill="#808080">
<text x="56.6" y="26.8">A0</text>
<text x="56.6" y="29.3">A1</text>
<text x="93.3" y="26.8">D0</text>
<text x="93.3" y="29.3">D1</text>
<text x="144.1" y="26.8">D0</text>
<text x="144.1" y="29.3">D1</text>
<text x="168.3" y="29.3">A4</text>
<text x="168.3" y="26.8">A5</text>
<text x="56.6" y="31.9">A2</text>
<text x="56.6" y="34.4">A3</text>
<text x="93.3" y="34.4">D2</text>
<text x="144.1" y="31.9">D2</text>
<text x="144.1" y="34.4">D3</text>
<text x="168.3" y="34.4">A2</text>
<text x="168.3" y="31.9">A3</text>
<text x="56.6" y="37">A4</text>
<text x="56.6" y="39.5">A5</text>
<text x="93.3" y="37">D3</text>
<text x="93.3" y="39.5">D4</text>
<text x="144.1" y="37">D4</text>
<text x="144.1" y="39.5">D5</text>
<text x="168.3" y="39.5">A0</text>
<text x="168.3" y="37">A1</text>
<text x="248.5" y="37.8">A3</text>
<text x="56.6" y="47.1">IOREF</text>
<text x="93.3" y="42">D5</text>
<text x="93.3" y="44.6">D6</text>
<text x="93.3" y="47.1">D7</text>
<text x="144.1" y="42">D6</text>
<text x="144.1" y="44.6">D7</text>
<text x="233" y="43.1">VR1</text>
<text x="253.6" y="45.5">5V</text>
<text x="44.9" y="51.9">5V</text>
<text x="51.5" y="52.2">ARDUINO_VIN</text>
<text x="56.6" y="49.7">RES</text>
<text x="93.3" y="49.7">D8</text>
<text x="93.3" y="52.2">D9</text>
<text x="144.1" y="53.5">D8</text>
<text x="168.3" y="53.5">ARDUINO_VIN</text>
<text x="52.7" y="54.5">3.3V</text>
<text x="56.6" y="59.8">AREF</text>
<text x="93.3" y="54.7">D10</text>
<text x="93.3" y="57.3">D11</text>
<text x="93.3" y="59.8">D12</text>
<text x="144.1" y="56">D9</text>
<text x="144.1" y="58.5">D10</text>
<text x="168.3" y="56">GND</text>
<text x="168.3" y="58.5">GND</text>
<text x="234.3" y="59.8">GND</text>
<text x="36" y="64.4">GND</text>
<text x="93.3" y="62.4">D13</text>
<text x="93.3" y="64.9">SDA</text>
<text x="144.1" y="61.1">D11</text>
<text x="144.1" y="63.6">D12</text>
<text x="168.3" y="61.1">5V</text>
<text x="168.3" y="63.6">3.3V</text>
<text x="93.3" y="67.4">SCL</text>
<text x="144.1" y="66.1">D13</text>
<text x="144.1" y="71.2">AREF</text>
<text x="144.1" y="68.7">GND</text>
<text x="168.3" y="68.7">IOREF</text>
<text x="168.3" y="66.1">RES</text>
<text x="168.3" y="71.2">N$32</text>
<text x="248.5" y="68.3">A2</text>
<text x="52.5" y="75.8">GND</text>
<text x="144.1" y="73.7">SDA</text>
<text x="144.1" y="76.3">SCL</text>
<text x="233" y="73.5">VR2</text>
<text x="253.6" y="75.9">5V</text>
<text x="31.2" y="82.6">POWER_JACKPTH</text>
<text x="119" y="81.6">5V</text>
<text x="52.7" y="85.2">VIN</text>
<text x="31.2" y="92.8">J1</text>
<text x="94.6" y="92.8">IC1</text>
<text x="178.8" y="91.1">D3</text>
<text x="234.3" y="90.3">GND</text>
<text x="26.9" y="98.8">X1-2</text>
<text x="31.2" y="101.7">MSTBA2</text>
<text x="69.3" y="97.9">GND</text>
<text x="89.5" y="97.9">GND</text>
<text x="103.5" y="97.9">GND</text>
<text x="248.5" y="100">A1</text>
<text x="26.9" y="106.4">X1-1</text>
<text x="94.6" y="105.5">output capacitor 22uF 10V</text>
<text x="114.9" y="103">GND</text>
<text x="233" y="105.3">VR3</text>
<text x="253.6" y="107.7">5V</text>
<text x="46.4" y="108">input capacitor 10uF/50V</text>
<text x="188.6" y="108" transform="rotate(-90 188.6 108)">TEST switch</text>
<text x="46.4" y="116.9">GND</text>
<text x="144.4" y="118.7">MSTBA2</text>
<text x="81.4" y="121.6">VIN</text>
<text x="153.3" y="121.6">X2-2</text>
<text x="234.3" y="122">GND</text>
<text x="191.1" y="128.4">GND</text>
<text x="74.3" y="137.2">D9 TIMER1</text>
<text x="90.8" y="137.2">GND</text>
<text x="153.3" y="134.3">X2-1</text>
<text x="214" y="133.4">MODE switch</text>
<text x="74.7" y="141.9">D9</text>
<text x="213" y="140.7">D5</text>
<text x="243.2" y="152.4">GND</text>
<text x="109.9" y="171.5">GND</text>
</g>
<g font-size="2.1" fill="#808080">
<text x="71.6" y="27.6">A0</text>
<text x="84.3" y="27.6">RX</text>
<text x="140.1" y="29">7</text>
<text x="140.1" y="26.5">8</text>
<text x="164.3" y="29">5</text>
<text x="164.3" y="26.5">6</text>
<text x="71.6" y="30.1">A1</text>
<text x="71.6" y="32.6">A2</text>
<text x="71.6" y="35.2">A3</text>
<text x="84.5" y="30.1">TX</text>
<text x="84.5" y="35.2">D2</text>
<text x="140.1" y="34">5</text>
<text x="140.1" y="31.5">6</text>
<text x="164.3" y="34">3</text>
<text x="164.3" y="31.5">4</text>
<text x="71.6" y="37.7">A4</text>
<text x="71.6" y="40.3">A5</text>
<text x="83.7" y="37.7">*D3</text>
<text x="84.5" y="40.3">D4</text>
<text x="140.1" y="41.7">2</text>
<text x="140.1" y="39.1">3</text>
<text x="140.1" y="36.6">4</text>
<text x="164.3" y="39.1">1</text>
<text x="164.3" y="36.6">2</text>
<text x="71.6" y="47.9">IOREF</text>
<text x="83.7" y="42.8">*D5</text>
<text x="83.7" y="45.3">*D6</text>
<text x="84.5" y="47.9">D7</text>
<text x="140.1" y="44.2">1</text>
<text x="71.6" y="53">VIN</text>
<text x="71.6" y="50.4">RES</text>
<text x="83.7" y="53">*D9</text>
<text x="84.5" y="50.4">D8</text>
<text x="140.1" y="53.1">10</text>
<text x="164.3" y="53.1">8</text>
<text x="237.8" y="49.3">P$4</text>
<text x="237.8" y="51.8">P$5</text>
<text x="244.2" y="50.4">HOUSING1</text>
<text x="244.2" y="53">HOUSING2</text>
<text x="71.6" y="55.5">5V</text>
<text x="71.6" y="58">3.3V</text>
<text x="82.5" y="55.5">*D10</text>
<text x="82.7" y="58">*D11</text>
<text x="140.1" y="58.2">8</text>
<text x="140.1" y="55.6">9</text>
<text x="164.3" y="58.2">6</text>
<text x="164.3" y="55.6">7</text>
<text x="71.6" y="60.6">AREF</text>
<text x="71.6" y="63.1">GND</text>
<text x="71.6" y="65.6">GND</text>
<text x="82.9" y="65.7">SDA</text>
<text x="83.3" y="60.6">D12</text>
<text x="83.3" y="63.1">D13</text>
<text x="140.1" y="65.8">5</text>
<text x="140.1" y="63.2">6</text>
<text x="140.1" y="60.7">7</text>
<text x="164.3" y="65.8">3</text>
<text x="164.3" y="63.2">4</text>
<text x="164.3" y="60.7">5</text>
<text x="71.6" y="68.2">GND</text>
<text x="83.1" y="68.2">SCL</text>
<text x="140.1" y="70.9">3</text>
<text x="140.1" y="68.3">4</text>
<text x="164.3" y="70.9">1</text>
<text x="164.3" y="68.3">2</text>
<text x="140.1" y="75.9">1</text>
<text x="140.1" y="73.4">2</text>
<text x="237.8" y="79.8">P$4</text>
<text x="237.8" y="82.3">P$5</text>
<text x="244.2" y="80.9">HOUSING1</text>
<text x="244.2" y="83.4">HOUSING2</text>
<text x="87.6" y="85.8">IN</text>
<text x="90" y="89.5">GND</text>
<text x="92.7" y="85.8">OUT</text>
<text x="41.7" y="97.5">2</text>
<text x="41.7" y="105.2">1</text>
<text x="237.8" y="111.5">P$4</text>
<text x="244.2" y="112.6">HOUSING1</text>
<text x="237.8" y="114">P$5</text>
<text x="244.2" y="115.1">HOUSING2</text>
<text x="142.6" y="120.4">2</text>
<text x="142.6" y="133.1">1</text>
<text x="240.4" y="134.3">P$1</text>
<text x="240.4" y="136.9">P$2</text>
<text x="221.8" y="139.4">P$3</text>
<text x="221.8" y="141.9">P$4</text>
<text x="240.4" y="141.9">P$5</text>
<text x="240.4" y="144.5">P$6</text>
</g>
<g font-size="1.8" fill="#808080">
<text x="70.5" y="92.8" transform="rotate(-90 70.5 92.8)">C1</text>
<text x="74.3" y="92.8" transform="rotate(-90 74.3 92.8)">10uF/50V</text>
<text x="104.8" y="92.8" transform="rotate(-90 104.8 92.8)">C3</text>
<text x="108.6" y="92.8" transform="rotate(-90 108.6 92.8)">22uF/10V</text>
<text x="85.7" y="143.6">10R</text>
<text x="85.7" y="139.8">R1</text>
<text x="85.7" y="161.3">510R</text>
<text x="85.7" y="157.5">R2</text>
<text x="94.6" y="157.5">D1</text>
<text x="97.2" y="163.9">GREEN-0603</text>
</g>
</svg>
